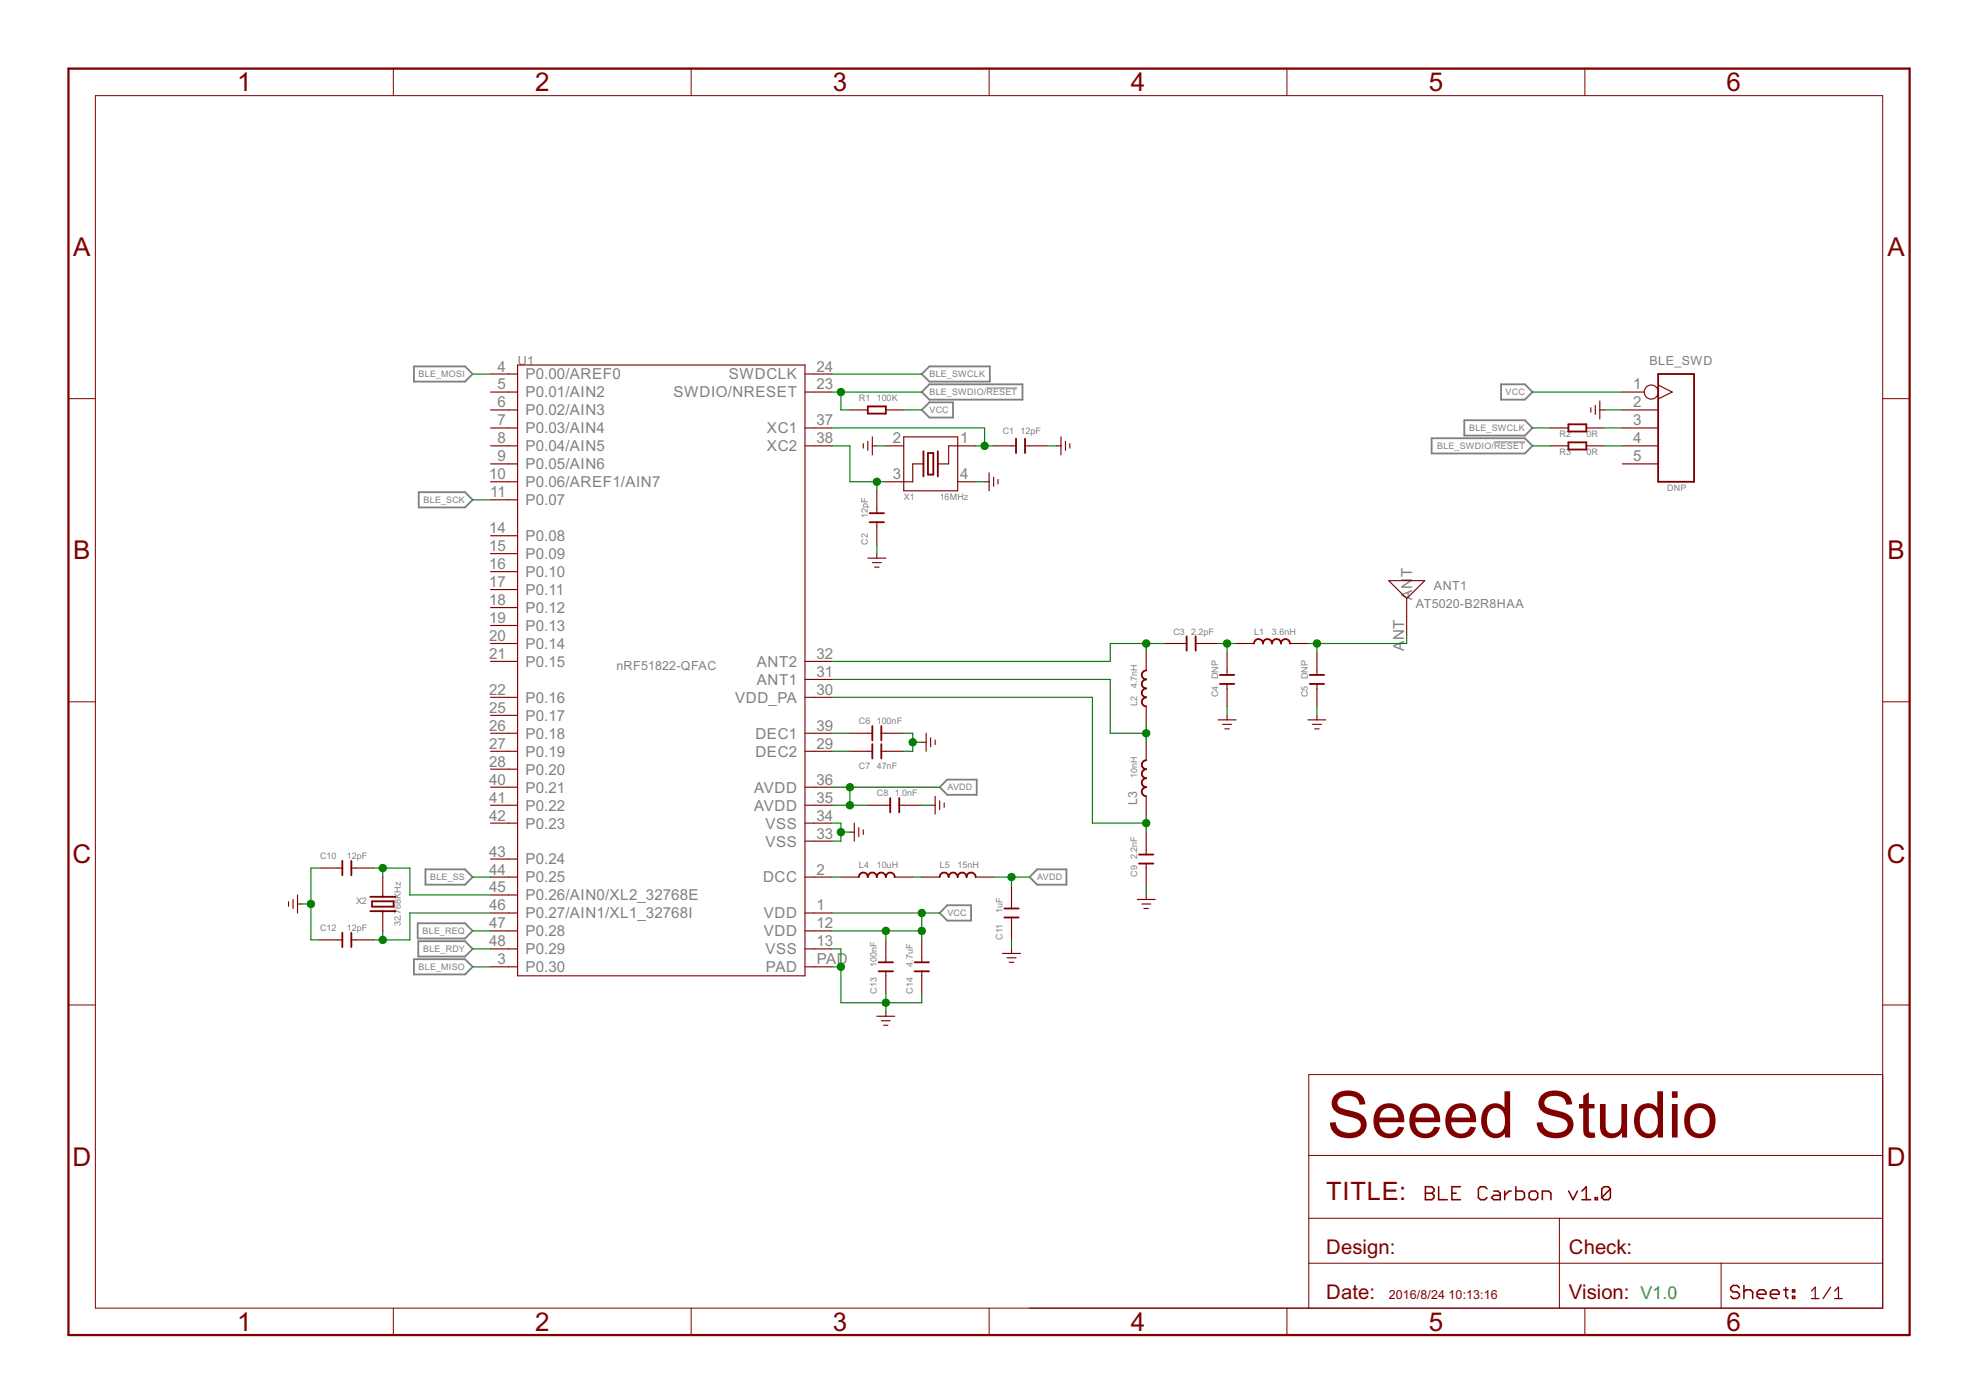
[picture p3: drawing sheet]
<svg xmlns="http://www.w3.org/2000/svg" width="297mm" height="210mm" viewBox="0 0 297 210" stroke-linecap="round" stroke-linejoin="round" font-family="sans-serif">
<g fill="none" stroke="#808080" stroke-width=".28">
<path d="M62.2 55.1h7.7l1.1 1.1-1.1 1.1h-7.7zM138.5 56.2l1.1-1.1h9.1v2.2h-9.1zM139.6 57.7h14v2.3h-14l-1.1-1.1zM225.5 57.7h3.6l1.2 1.2-1.2 1.1h-3.6zM62.9 74h7l1.1 1.1-1.1 1.1h-7zM138.5 61.6l1.1-1.1h3.6v2.2h-3.6zM215.1 65.8h14l1.2 1.2-1.2 1.1h-14zM220 63.1h9.1l1.2 1.2-1.2 1.1h-9.1zM141.2 118.3l1.1-1.2h4.4v2.3h-4.4zM62.8 138.7h7.1l1.1 1.2-1.1 1.1h-7.1zM63.9 130.6h6l1.1 1.2-1.1 1.1h-6zM142.3 136h3.6v2.3h-3.6l-1.1-1.1z"/>
<path d="M155.8 130.6h4.4v2.3h-4.4l-1.1-1.1zM62.2 144.1h7.7l1.1 1.2-1.1 1.1h-7.7zM62.8 141.4h7.1l1.1 1.2-1.1 1.1h-7.1z"/>
</g>
<path d="M148.2 58.3h4.6M224.5 66.4h4.6" fill="none" stroke="#808080" stroke-width=".15"/>
<g fill="none" stroke="#800000" stroke-width=".15">
<path d="M14.3 14.4h268.6v182.2h-268.6zM59.1 10.3v4.1M103.8 10.3v4.1M148.6 10.3v4.1M193.4 10.3v4.1M238.1 10.3v4.1M10.3 59.9h4M282.9 59.9h4M10.3 105.5h4M282.9 105.5h4M10.3 151h4M282.9 151h4"/>
<path d="M196.6 173.6h86.3M282.9 161.5h-86.3v35.1M59.1 196.6v4M103.8 196.6v4M148.6 196.6v4M193.4 196.6v4M196.6 189.8h86.3M196.6 183h86.3M234.3 183v13.6M238.1 196.6v4M258.6 189.8v6.8"/>
</g>
<g fill="none" stroke="#800000" stroke-width=".23">
<path d="M214.2 178.3h.9l.4 .3v.4l-.4 .3 .4 .3v.3l-.4 .4h-.9zM214.2 179.3h.9M216.2 178.3v2h1.2M218.1 179.3h.7M219.4 178.3h-1.3v2h1.3M223.4 178.6l-.3-.3h-.7l-.3 .3v1.3l.3 .4h.7l.3-.4M224.4 179h.7l.3 .3v1h-1l-.3-.4 .3-.3h1M226.1 179v1.3M227.1 179h-.4l-.6 .6M227.8 178.3v2h.9l.3-.4v-.6l-.3-.3h-.9M229.7 179.3l.4-.3h.6l.3 .3v.6l-.3 .4h-.6l-.4-.4zM235.7 179l.6 1.3 .7-1.3"/>
<path d="M237.7 179l.6-.7v2M239.7 179.9h.3v.4h-.3zM242 178.6l-.4-.3h-.6l-.3 .3v1.3M242 178.6v1.3l-.4 .4h-.6l-.3-.4M242 178.6l-1.3 1.3M231.7 180.3v-1.3h1l.3 .3v1M237.7 180.3h1.3M261.3 193.5l-.3-.4h-.6l-.4 .4v.3l.4 .3h.6l.3 .4v.3l-.3 .3h-.6l-.4-.3M262 194.1l.4-.3h.6l.3 .3v1M262 193.1v2M264 194.5h1.3v-.4l-.3-.3h-.6l-.4 .3v.7l.4 .3h.6M266 194.5h1.3v-.4l-.3-.3h-.7l-.3 .3v.7l.3 .3h.7"/>
<path d="M268 193.8h.6M268.3 193.5v1.3l.3 .3M269.3 193.8h.3v.3h-.3zM269.3 194.8h.3v.3h-.3z"/>
</g>
<path d="M10.3 10.3h276.6v190.3h-276.6z" fill="none" stroke="#800000" stroke-width=".34"/>
<path d="M272.2 194l.5-.6v1.7M272.2 195.1h1.1M275 193.4l-1.1 1.7M275.7 195.1h1.1M275.7 194l.5-.6v1.7" fill="none" stroke="#800000" stroke-width=".19"/>
<g fill="none" stroke="#800000" stroke-width=".17">
<path d="M73.7 56.2h4.1M73.7 58.9h4.1M77.8 54.8h43.1v91.8h-43.1zM120.9 56.2h4.1M120.9 58.9h4.1M243.7 58.9h3.3M249.1 57.8l2.1 1.1-2.1 1M73.7 61.6h4.1M73.7 64.3h4.1M73.7 67h4.1M73.7 69.7h4.1M73.7 72.4h4.1"/>
<path d="M73.7 75.1h4.1M120.9 64.3h4.1M120.9 67h4.1M127.7 61.6h2.7M129.7 66.7v.6M130.4 66.3v1.4M131.1 67h.6M131.1 65.6v2.7M131.7 73.7v3.4M131.7 78.5v3.4M133.1 61.6h2.7M133.1 67h2.7"/>
<path d="M135.8 65.6h8.1v8.1h-8.1zM138.7 69.7h-1.6v2.7h-4M143.9 72.4h2.7M146.6 67h-4.1v2.7h-1.6M147.9 72.4h.7M148.6 71v2.7M149.3 67h3.4M149.3 71.7v1.4M149.9 72.1v.6M154 67h3.4M158.7 67h.7M159.4 65.6v2.7"/>
<path d="M160.1 66.3v1.4M160.7 66.7v.6M232.9 64.3h2.7M232.9 67h2.7M238.3 64.3h2.7M238.3 67h2.7M239 61.3v.6M239.7 60.9v1.4M240.4 61.6h.6M240.4 60.2v2.7M243.7 61.6h5.4M243.7 64.3h5.4"/>
<path d="M243.7 67h5.4M243.7 69.7h5.4M73.7 80.5h4.1M73.7 83.2h4.1M73.7 85.9h4.1M73.7 88.6h4.1M73.7 91.3h4.1M73.7 94h4.1M73.7 96.7h4.1M73.7 99.4h4.1M120.9 99.4h4.1M130.4 83.9h2.7"/>
<path d="M131.1 84.5h1.3M131.4 85.2h.7M131.7 83.2v.7M172.2 98v2.7M174.9 96.7h3.4M179.6 96.7h3.4M184.4 98v3.4M185.7 96.7h2.7M193.8 96.7h2.7M197.9 98v3.4M208.7 87.2h5.4l-2.8 2.7zM211.3 89.9v5.4"/>
<path d="M73.7 104.8h4.1M73.7 107.5h4.1M73.7 110.2h4.1M73.7 112.9h4.1M73.7 115.6h4.1M73.7 118.3h4.1M120.9 104.8h4.1M120.9 110.2h4.1M120.9 112.9h4.1M120.9 102.1h4.1M120.9 118.3h4.1M127.7 110.2h3.4"/>
<path d="M127.7 112.9h3.4M132.4 110.2h3.4M132.4 112.9h3.4M138.5 111.5h.6M139.1 110.2v2.7M139.8 110.8v1.4M140.5 111.2v.7M140.5 119.6v2.7M172.2 106.1v2.7M172.2 111.5v2.7M172.2 119.6v2.7M183 108.2h2.7"/>
<path d="M183.7 108.8h1.3M184 109.5h.7M184.4 102.8v3.3M184.4 107.5v.7M196.5 108.2h2.7M197.2 108.8h1.3M197.5 109.5h.7M197.9 102.8v3.3M197.9 107.5v.7M43.3 135.5v.7M44 135.1v1.4M44.7 134.5v2.7"/>
<path d="M44.7 135.8h.7M48.1 130.4h3.3M52.8 130.4h3.4M57.5 131.8v2.9M57.5 136.9v3M73.7 137.2h4.1M73.7 131.8h4.1M73.7 139.9h4.1M73.7 123.7h4.1M73.7 121h4.1M73.7 129.1h4.1M73.7 134.5h4.1"/>
<path d="M120.9 137.2h4.1M120.9 131.8h4.1M120.9 139.9h4.1M120.9 126.4h4.1M120.9 123.7h4.1M120.9 121h4.1M126.3 131.8h2.7M127.7 125h.7M128.4 123.7v2.7M129 124.4v1.3M129.7 124.7v.7M130.4 121h3.4"/>
<path d="M134.4 131.8h2.7M135.1 121h3.4M138.5 131.8h2.7M139.8 121h.7M141.2 120.3v1.3M141.9 120.6v.7M146.6 131.8h2.7M152 133.1v3.4M152 137.9v3.3M170.9 135.1h2.7M171.6 135.8h1.3M171.9 136.5h.7"/>
<path d="M172.2 125v3.4M172.2 129.8v3.3M172.2 134.5v.6M48.1 141.2h3.3M52.8 141.2h3.4M73.7 145.3h4.1M73.7 142.6h4.1M120.9 145.3h4.1M120.9 142.6h4.1M131.7 152.7h2.7M132.4 153.4h1.4M132.8 154.1h.6"/>
<path d="M133.1 141.2v3.4M133.1 145.9v3.4M133.1 152v.7M138.5 141.2v3.4M138.5 145.9v3.4M150.6 143.3h2.7M151.3 143.9h1.4M151.6 144.6h.7M152 142.6v.7"/>
<circle cx="248.1" cy="58.9" r="1.06"/>
</g>
<g fill="none" stroke="#800000" stroke-width=".28">
<path d="M249.1 56.2h5.4v16.2h-5.4zM130.4 61.1h2.7v1h-2.7zM130.7 78.5h2.1M130.7 77.1h2.1M138.7 67.8v3.8M139.4 68.1h.8v3.2h-.8zM140.9 67.8v3.8M152.7 65.9v2.2M154 65.9v2.2M235.6 63.8h2.7v1h-2.7zM235.6 66.5h2.7v1h-2.7zM178.3 95.6v2.2"/>
<path d="M179.6 95.6v2.2M188.4 96.7a.68 .68 0 0 1 .7-.7 .68 .68 0 0 1 .7 .7 .68 .68 0 0 1 .6-.7 .68 .68 0 0 1 .7 .7 .68 .68 0 0 1 .7-.7 .68 .68 0 0 1 .7 .7 .67 .67 0 0 1 .6-.7 .67 .67 0 0 1 .7 .7M131.1 109.1v2.2M131.1 111.8v2.2M132.4 109.1v2.2M132.4 111.8v2.2M133.8 119.9v2.2M135.1 119.9v2.2M172.2 100.7a.68 .68 0 0 0-.6 .7 .68 .68 0 0 0 .6 .7 .68 .68 0 0 0-.6 .7 .68 .68 0 0 0 .6 .6 .67 .67 0 0 0-.6 .7 .67 .67 0 0 0 .6 .7 .68 .68 0 0 0-.6 .7 .68 .68 0 0 0 .6 .6M172.2 114.2a.67 .67 0 0 0-.6 .7 .67 .67 0 0 0 .6 .7 .68 .68 0 0 0-.6 .6 .68 .68 0 0 0 .6 .7 .68 .68 0 0 0-.6 .7 .68 .68 0 0 0 .6 .7 .68 .68 0 0 0-.6 .7 .68 .68 0 0 0 .6 .6M183.3 102.8h2.1M183.3 101.4h2.1"/>
<path d="M196.8 102.8h2.1M196.8 101.4h2.1M51.4 129.3v2.2M52.8 129.3v2.2M55.6 134.7h3.8M55.6 136.9h3.8M55.9 135.4h3.2v.8h-3.2zM129 131.8a.68 .68 0 0 1 .7-.7 .68 .68 0 0 1 .7 .7 .68 .68 0 0 1 .7-.7 .68 .68 0 0 1 .6 .7 .68 .68 0 0 1 .7-.7 .68 .68 0 0 1 .7 .7 .67 .67 0 0 1 .7-.7 .67 .67 0 0 1 .6 .7M141.2 131.8a.68 .68 0 0 1 .7-.7 .68 .68 0 0 1 .6 .7 .68 .68 0 0 1 .7-.7 .68 .68 0 0 1 .7 .7 .67 .67 0 0 1 .7-.7 .67 .67 0 0 1 .6 .7 .68 .68 0 0 1 .7-.7 .68 .68 0 0 1 .7 .7M150.9 137.9h2.2M150.9 136.5h2.2M171.1 129.8h2.2"/>
<path d="M171.1 128.4h2.2M51.4 140.1v2.2M52.8 140.1v2.2M132 145.9h2.2M132 144.6h2.2M137.4 145.9h2.2M137.4 144.6h2.2"/>
</g>
<g fill="none" stroke="#008000" stroke-width=".17">
<path d="M71 56.2h2.7M125 56.2h13.5M125 58.9h13.5M126.3 58.9v2.7h1.4M230.3 58.9h13.4M71 75.1h2.7M125 67h2.7v5.4h5.4M125 64.3h22.9v2.7M131.7 67h1.4M131.7 72.4v1.3M135.8 61.6h2.7M146.6 67h2.7"/>
<path d="M146.6 72.4h1.3M157.4 67h1.3M230.3 67h2.6M230.3 64.3h2.6M241 67h2.7M241 61.6h2.7M241 64.3h2.7M131.7 81.9v1.3M172.2 96.7v1.3M174.9 96.7h-8.1v2.7h-41.8M183 96.7h2.7M184.4 96.7v1.3"/>
<path d="M197.9 96.7v1.3M211.3 95.3v1.4h-14.8M125 110.2h2.7M125 102.1h41.8v8.1h5.4M125 112.9h2.7M125 104.8h39.1v18.9h8.1M125 118.3h16.2M127.7 118.3v2.7M135.8 110.2h1.3v2.7h-1.3M137.1 111.5h1.4M172.2 108.8v2.7M184.4 106.1v1.4"/>
<path d="M197.9 106.1v1.4M45.4 135.8h1.3M48.1 130.4h-1.4v10.8h1.4M56.2 130.4h5.4v4.1h12.1M57.5 130.4v1.4M57.5 139.9v1.3M71 131.8h2.7M71 139.9h2.7M73.7 137.2h-12.1v4h-5.4M125 121h5.4M125 123.7h1.3v2.7h-1.3M125 137.2h16.2"/>
<path d="M125 131.8h1.3M125 139.9h13.5M126.3 125h1.4M133.1 139.9v1.3M137.1 131.8h1.4M138.5 121h1.3M138.5 137.2v4M149.3 131.8h5.4M152 131.8v1.3M172.2 122.3v2.7M172.2 133.1v1.4M71 142.6h2.7"/>
<path d="M71 145.3h2.7M125 142.6h1.3v8.1h12.2v-1.4M125 145.3h1.3M133.1 149.3v2.7M152 141.2v1.4"/>
</g>
<g fill="#008000" stroke="#008000" stroke-width=".15">
<circle cx="46.7" cy="135.8" r=".55"/>
<circle cx="137.1" cy="111.5" r=".55"/>
<circle cx="126.3" cy="125" r=".55"/>
<circle cx="126.3" cy="145.3" r=".55"/>
<circle cx="133.1" cy="150.7" r=".55"/>
<circle cx="57.5" cy="130.4" r=".55"/>
<circle cx="57.5" cy="141.2" r=".55"/>
<circle cx="172.2" cy="96.7" r=".55"/>
<circle cx="172.2" cy="110.2" r=".55"/>
<circle cx="172.2" cy="123.7" r=".55"/>
<circle cx="184.4" cy="96.7" r=".55"/>
<circle cx="197.9" cy="96.7" r=".55"/>
<circle cx="127.7" cy="121" r=".55"/>
<circle cx="127.7" cy="118.3" r=".55"/>
<circle cx="152" cy="131.8" r=".55"/>
<circle cx="147.9" cy="67" r=".55"/>
<circle cx="131.7" cy="72.4" r=".55"/>
<circle cx="133.1" cy="139.9" r=".55"/>
<circle cx="138.5" cy="139.9" r=".55"/>
<circle cx="138.5" cy="137.2" r=".55"/>
<circle cx="126.3" cy="58.9" r=".55"/>
</g>
<text font-size="10.8" fill="#800000" x="199.4" y="170.9">Seeed Studio</text>
<g font-size="4.4" fill="#800000">
<text x="35.6" y="13.7">1</text>
<text x="80.4" y="13.7">2</text>
<text x="125.1" y="13.7">3</text>
<text x="169.9" y="13.7">4</text>
<text x="214.7" y="13.7">5</text>
<text x="259.4" y="13.7">6</text>
<text x="11" y="38.5">A</text>
<text x="283.6" y="38.5">A</text>
<text x="11" y="84.1">B</text>
<text x="283.6" y="84.1">B</text>
<text x="10.9" y="129.6">C</text>
<text x="283.5" y="129.6">C</text>
<text x="10.9" y="175.2">D</text>
<text x="283.5" y="175.2">D</text>
<text x="35.6" y="200">1</text>
<text x="80.4" y="200">2</text>
<text x="125.1" y="200">3</text>
<text x="169.9" y="200">4</text>
<text x="214.7" y="200">5</text>
<text x="259.4" y="200">6</text>
</g>
<text font-size="4.3" fill="#800000" x="199.3" y="180.4">TITLE:</text>
<g font-size="3.4" fill="#800000">
<text x="199.3" y="188.5">Design:</text>
<text x="235.7" y="188.5">Check:</text>
<text x="199.3" y="195.2">Date:</text>
<text x="235.7" y="195.2">Vision:</text>
</g>
<text font-size="3" fill="#008080" x="246.5" y="195.2">V1.0</text>
<g font-size="2.5" fill="#808080">
<text x="74.8" y="55.8">4</text>
<text x="74.8" y="58.5">5</text>
<text x="78.9" y="57">P0.00/AREF0</text>
<text x="78.9" y="59.7">P0.01/AIN2</text>
<text x="101.2" y="59.7">SWDIO/NRESET</text>
<text x="109.5" y="57">SWDCLK</text>
<text x="122.7" y="58.5">23</text>
<text x="122.7" y="55.8">24</text>
<text x="245.4" y="58.5">1</text>
<text x="74.8" y="61.2">6</text>
<text x="74.8" y="63.9">7</text>
<text x="78.9" y="62.4">P0.02/AIN3</text>
<text x="78.9" y="65.1">P0.03/AIN4</text>
<text x="115.2" y="65.1">XC1</text>
<text x="122.7" y="63.9">37</text>
<text x="245.4" y="61.2">2</text>
<text x="245.4" y="63.9">3</text>
<text x="74.8" y="66.6">8</text>
<text x="74.8" y="69.3">9</text>
<text x="78.9" y="67.8">P0.04/AIN5</text>
<text x="78.9" y="70.5">P0.05/AIN6</text>
<text x="115.2" y="67.8">XC2</text>
<text x="122.7" y="66.6">38</text>
<text x="134.1" y="66.6">2</text>
<text x="144.3" y="66.6">1</text>
<text x="245.4" y="66.6">4</text>
<text x="245.4" y="69.3">5</text>
<text x="73.5" y="72">10</text>
<text x="73.7" y="74.7">11</text>
<text x="78.9" y="73.2">P0.06/AREF1/AIN7</text>
<text x="78.9" y="75.9">P0.07</text>
<text x="134.1" y="72">3</text>
<text x="144.3" y="72">4</text>
<text x="73.5" y="80.1">14</text>
<text x="73.5" y="82.8">15</text>
<text x="78.9" y="81.3">P0.08</text>
<text x="73.5" y="85.5">16</text>
<text x="73.5" y="88.2">17</text>
<text x="78.9" y="84">P0.09</text>
<text x="78.9" y="86.7">P0.10</text>
<text x="78.9" y="89.4">P0.11</text>
<text x="212.2" y="86.8" transform="rotate(-90 212.2 86.8)">T</text>
<text x="73.5" y="90.9">18</text>
<text x="73.5" y="93.6">19</text>
<text x="78.9" y="92.1">P0.12</text>
<text x="78.9" y="94.8">P0.13</text>
<text x="212.2" y="90.1" transform="rotate(-90 212.2 90.1)">AN</text>
<text x="73.5" y="96.3">20</text>
<text x="73.5" y="99">21</text>
<text x="78.9" y="97.5">P0.14</text>
<text x="78.9" y="100.2">P0.15</text>
<text x="113.7" y="100.2">ANT2</text>
<text x="122.7" y="101.7">31</text>
<text x="122.7" y="99">32</text>
<text x="211" y="97.8" transform="rotate(-90 211 97.8)">A</text>
<text x="211" y="96.2" transform="rotate(-90 211 96.2)">NT</text>
<text x="73.5" y="104.4">22</text>
<text x="73.5" y="107.1">25</text>
<text x="78.9" y="105.6">P0.16</text>
<text x="110.5" y="105.6">VDD_PA</text>
<text x="113.7" y="102.9">ANT1</text>
<text x="122.7" y="104.4">30</text>
<text x="73.5" y="109.8">26</text>
<text x="73.5" y="112.5">27</text>
<text x="78.9" y="108.3">P0.17</text>
<text x="78.9" y="111">P0.18</text>
<text x="78.9" y="113.7">P0.19</text>
<text x="113.5" y="113.7">DEC2</text>
<text x="113.5" y="111">DEC1</text>
<text x="122.7" y="112.5">29</text>
<text x="122.7" y="109.8">39</text>
<text x="73.5" y="115.2">28</text>
<text x="73.5" y="117.9">40</text>
<text x="78.9" y="116.4">P0.20</text>
<text x="78.9" y="119.1">P0.21</text>
<text x="113.3" y="119.1">AVDD</text>
<text x="122.7" y="117.9">36</text>
<text x="73.5" y="120.6">41</text>
<text x="73.5" y="123.3">42</text>
<text x="78.9" y="121.8">P0.22</text>
<text x="78.9" y="124.5">P0.23</text>
<text x="113.3" y="121.8">AVDD</text>
<text x="115" y="124.5">VSS</text>
<text x="122.7" y="126">33</text>
<text x="122.7" y="123.3">34</text>
<text x="122.7" y="120.6">35</text>
<text x="73.5" y="128.7">43</text>
<text x="73.5" y="131.4">44</text>
<text x="78.9" y="129.9">P0.24</text>
<text x="115" y="127.2">VSS</text>
<text x="122.7" y="131.4">2</text>
<text x="73.5" y="134.1">45</text>
<text x="73.5" y="136.8">46</text>
<text x="78.9" y="132.6">P0.25</text>
<text x="78.9" y="135.3">P0.26/AIN0/XL2_32768E</text>
<text x="78.9" y="138">P0.27/AIN1/XL1_32768I</text>
<text x="114.6" y="132.6">DCC</text>
<text x="114.8" y="138">VDD</text>
<text x="122.7" y="136.8">1</text>
<text x="73.5" y="139.5">47</text>
<text x="73.5" y="142.2">48</text>
<text x="78.9" y="140.7">P0.28</text>
<text x="78.9" y="143.4">P0.29</text>
<text x="114.8" y="140.7">VDD</text>
<text x="115" y="143.4">VSS</text>
<text x="122.7" y="139.5">12</text>
<text x="122.7" y="142.2">13</text>
<text x="74.8" y="144.9">3</text>
<text x="78.9" y="146.1">P0.30</text>
<text x="115.1" y="146.1">PAD</text>
<text x="122.7" y="144.9">PAD</text>
</g>
<g font-size="2.1" fill="#808080">
<text x="77.8" y="54.8">U1</text>
<text x="247.8" y="54.8">BLE_SWD</text>
<text x="215.4" y="88.6">ANT1</text>
<text x="212.7" y="91.3">AT5020-B2R8HAA</text>
<text x="92.6" y="100.7">nRF51822-QFAC</text>
<text x="170.9" y="120.9" transform="rotate(-90 170.9 120.9)">L3</text>
</g>
<g font-size="2.1" fill="#800000">
<text x="208.7" y="195.2">2016/8/24</text>
<text x="217.7" y="195.2">10:13:16</text>
</g>
<g font-size="1.5" fill="#808080">
<text x="62.9" y="56.7">BLE_MOSI</text>
<text x="139.7" y="56.7">BLE_SWCLK</text>
<text x="139.7" y="59.4">BLE_SWDIO/RESET</text>
<text x="226.2" y="59.4">VCC</text>
<text x="129.1" y="60.2">R1</text>
<text x="131.7" y="60.2">100K</text>
<text x="139.7" y="62.1">VCC</text>
<text x="150.7" y="65.2">C1</text>
<text x="153.3" y="65.2">12pF</text>
<text x="220.7" y="64.8">BLE_SWCLK</text>
<text x="234.3" y="65.6">R2</text>
<text x="238.3" y="65.6">0R</text>
<text x="215.9" y="67.5">BLE_SWDIO/RESET</text>
<text x="234.3" y="68.3">R3</text>
<text x="238.3" y="68.3">0R</text>
<text x="63.6" y="75.6">BLE_SCK</text>
<text x="130.4" y="77.8" transform="rotate(-90 130.4 77.8)">12pF</text>
<text x="135.8" y="75.1">X1</text>
<text x="141.2" y="75.1">16MHz</text>
<text x="250.5" y="73.7">DNP</text>
<text x="130.4" y="81.8" transform="rotate(-90 130.4 81.8)">C2</text>
<text x="176.3" y="95.3">C3</text>
<text x="179" y="95.3">2.2pF</text>
<text x="188.4" y="95.3">L1</text>
<text x="191.1" y="95.3">3.6nH</text>
<text x="170.9" y="106.1" transform="rotate(-90 170.9 106.1)">L2</text>
<text x="170.9" y="103.4" transform="rotate(-90 170.9 103.4)">4.7nH</text>
<text x="183" y="104.8" transform="rotate(-90 183 104.8)">C4 DNP</text>
<text x="196.5" y="104.8" transform="rotate(-90 196.5 104.8)">C5 DNP</text>
<text x="129.1" y="108.8">C6</text>
<text x="131.7" y="108.8">100nF</text>
<text x="129.1" y="115.6">C7</text>
<text x="131.7" y="115.6">47nF</text>
<text x="131.8" y="119.6">C8</text>
<text x="134.4" y="119.6">1.0nF</text>
<text x="142.4" y="118.8">AVDD</text>
<text x="170.9" y="116.9" transform="rotate(-90 170.9 116.9)">10nH</text>
<text x="48.1" y="129.1">C10</text>
<text x="52.1" y="129.1">12pF</text>
<text x="129.1" y="130.4">L4</text>
<text x="131.7" y="130.4">10uH</text>
<text x="141.2" y="130.4">L5</text>
<text x="143.9" y="130.4">15nH</text>
<text x="170.9" y="131.8" transform="rotate(-90 170.9 131.8)">C9</text>
<text x="170.9" y="129.1" transform="rotate(-90 170.9 129.1)">2.2nF</text>
<text x="53.5" y="135.8">X2</text>
<text x="64.6" y="132.3">BLE_SS</text>
<text x="142.4" y="137.6">VCC</text>
<text x="150.6" y="137.2" transform="rotate(-90 150.6 137.2)">1uF</text>
<text x="155.8" y="132.2">AVDD</text>
<text x="48.1" y="139.9">C12</text>
<text x="52.1" y="139.9">12pF</text>
<text x="60.2" y="139.2" transform="rotate(-90 60.2 139.2)">32.768KHz</text>
<text x="63.5" y="140.4">BLE_REQ</text>
<text x="63.6" y="143.1">BLE_RDY</text>
<text x="150.6" y="141.2" transform="rotate(-90 150.6 141.2)">C11</text>
<text x="62.9" y="145.8">BLE_MISO</text>
<text x="131.7" y="149.3" transform="rotate(-90 131.7 149.3)">C13</text>
<text x="131.7" y="145.3" transform="rotate(-90 131.7 145.3)">100nF</text>
<text x="137.1" y="149.3" transform="rotate(-90 137.1 149.3)">C14</text>
<text x="137.1" y="145.3" transform="rotate(-90 137.1 145.3)">4.7uF</text>
</g>
</svg>
